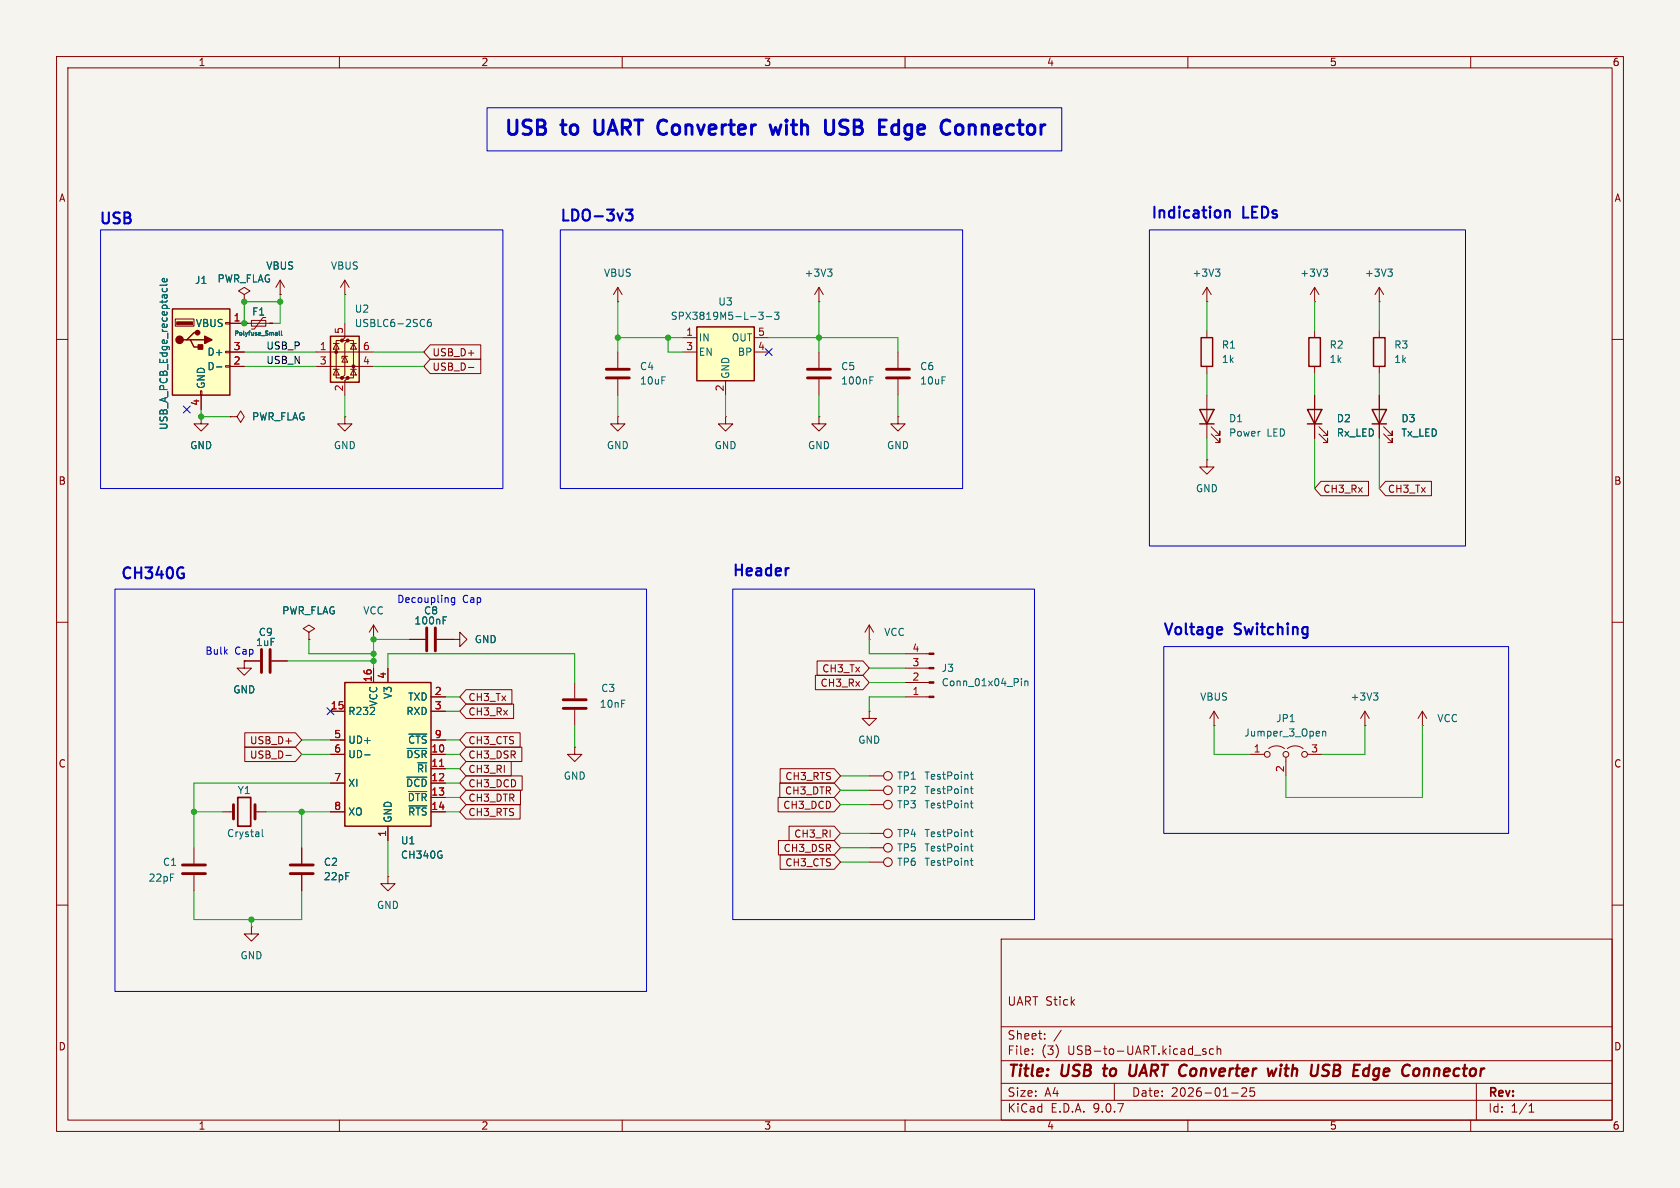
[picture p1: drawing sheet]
<svg xmlns="http://www.w3.org/2000/svg" width="297mm" height="210mm" viewBox="0 0 297 210" stroke-linecap="round" stroke-linejoin="round" font-family="sans-serif">
<path d="M0 0h297v210h-297z" fill="#f5f4ef" stroke="#f5f4ef" stroke-width=".18"/>
<g fill="none" stroke="#840000" stroke-width=".18">
<path d="M10 10h277v190h-277zM12 12h273v186h-273zM60 10v2M110 10v2M160 10v2M210 10v2M260 10v2M213.4 53.3h.1M213.4 50.8l-.8 1.3M213.4 50.8l.7 1.3M213.4 50.8v2.5M213.4 58.4v1.3"/>
<path d="M10 60h2M213.4 64.8v1.2M285 60h2M213.4 81.3v1.3h1.2l-1.2 1.2-1.3-1.2h1.3M213.4 81.3h.1M10 110h2M285 110h2M214.6 128.3h.1M214.6 125.7l-.7 1.3M214.6 125.7l.8 1.3M214.6 125.7v2.6M153.7 147.3h2.5"/>
<path d="M153.7 152.4h2.5M153.7 149.9h2.5M10 160h2M177 166h108v32h-108zM285 160h2M60 198v2M110 198v2M160 198v2M177 194.5h108M177 191.5h108M177 187.5h108M177 181.5h108"/>
<path d="M182.5 186.3v.1M182.5 185.5v.1M184.7 183.6v.1M184.7 182.8v.1M187.6 182.1l-1.3 2M197 191.5v3M210 198v2M213.2 185.5l-.4-.1-.2 .2 .1 .2 .5 .2v.3h-.6M214.5 185.5l-.4-.1-.3 .3v.4l.2 .2h.5M215.2 185.5l.2-.1 .3 .1 .1 .9M215.2 184.9v1.5M217.7 193.2h1.2"/>
<path d="M219.5 192.4l.6-.1 .2 .1 .1 .3-.9 1.1h.9M221.7 192.3h-.7v.7l.2-.1h.5l.1 .3-.1 .5-.2 .1-.5-.1M260 198v2M261 191.5v6.5M270.3 196.6h.9M270.3 195.5l.4-.4v1.5"/>
<circle cx="157" cy="147.3" r=".76"/>
<circle cx="157" cy="149.9" r=".76"/>
<circle cx="157" cy="152.4" r=".76"/>
</g>
<g fill="none" stroke="#840000" stroke-width=".4">
<path d="M195 188.9h.8M195.4 188.2l-.3 1.7 .3 .3M199.8 188.2l-.2 1.6 .2 .3a.66 .66 0 0 0 .9-.1M225.7 188.9l-.6 1.3M226.4 188.9l-.1 1.3M226.5 188.2v.2M226.5 188.2l-.1 .1 .1 .1M226.5 188.2l.1 .1-.1 .1M234 189.1l.6 .2a.49 .49 0 0 1 .3 .5 .49 .49 0 0 1-.5 .4h-.4M235.1 188.3a.85 .85 0 0 0-1.1 .1M242.8 190.8l.1 .1 .5-.1M243.7 188.9a.66 .66 0 0 0-.9 .4v.7l.3 .2h.4"/>
<path d="M251.9 189l.2-.1 .5 .1-.1 1.2"/>
</g>
<path d="M214.9 47.6h.8l-.5 .5M215.4 48.1l.3 .2v.3l-.3 .2M171.5 147.1h.5M171.5 152.1h.5M171.5 149.6h.5M171.7 146.6v1.1l.3 .2M171.7 149.2v1.1l.3 .1M171.7 151.7v1.1l.3 .2" fill="none" stroke="#006464" stroke-width=".18"/>
<path d="M212.3 59.7h2.1v5.1h-2.1z" fill="none" stroke="#840000" stroke-width=".25"/>
<path d="M58.4 59.4h5.1v8.2h-5.1z" fill="#ffffc2"/>
<g fill="#840000" stroke="#840000" stroke-width=".18">
<circle cx="59.4" cy="62.2" r=".25"/>
<circle cx="60.5" cy="60.2" r=".25"/>
<circle cx="60.5" cy="66.8" r=".25"/>
<circle cx="61.5" cy="60.2" r=".25"/>
<circle cx="61.5" cy="66.8" r=".25"/>
<circle cx="62.5" cy="64.8" r=".25"/>
</g>
<g fill="none" stroke="#840000" stroke-width=".18">
<path d="M61 57.2v2.5l-.5 .5h1l-.5 .5v5.6l-.5 .5h1l-.5 .5v2.6M61 52.1h.1M61 49.5v2.6M61 49.5l-.8 1.3M61 49.5l.7 1.3M35.6 73.7v1.2h1.2l-1.2 1.3-1.3-1.3h1.3M35.6 73.7h.1M55.9 62.2h10.1M55.9 64.8h10.1M58.9 65.3h1M58.9 60.7h1M59.4 60.7l.5 1h-1z"/>
<path d="M59.4 65.3l.5 1h-1zM60.5 60.2h-1.1v6.6h1.1M61 63l.5 1h-1zM61.5 63h-1v.4M61.5 60.2h1v6.6h-1M62 65.3h1M62 60.7h1M62.5 60.7l.5 1h-1zM62.5 65.3l.5 1h-1zM128.3 73.7v1.2h1.2l-1.2 1.3-1.3-1.3h1.3M128.3 73.7h.1M144.8 73.7v1.2h1.2l-1.2 1.3-1.3-1.3h1.3"/>
<path d="M144.8 73.7h.1M213.4 69.9v7.6M214.1 76.7l1.5 1.5v-.7v.7h-.7M214.1 75.4l1.5 1.6v-.8v.8h-.7"/>
</g>
<path d="M58.4 59.4h5.1v8.2h-5.1zM212.1 72.4h2.5l-1.2 2.5zM212.1 74.9h2.5" fill="none" stroke="#840000" stroke-width=".25"/>
<path d="M76.1 56.5h-.3a.86 .86 0 0 0 0 1.2l.4-.1 .1-.4-.3-.3h-.2l-.3 .3" fill="none" stroke="#006464" stroke-width=".18"/>
<path d="M123.2 57.8h10.1v9.5h-10.1z" fill="#ffffc2"/>
<path d="M123.2 57.8h10.1v9.5h-10.1zM231.4 59.7h2v5.1h-2zM242.8 59.7h2.1v5.1h-2.1zM231.1 72.4h2.6l-1.3 2.5zM231.1 74.9h2.6" fill="none" stroke="#840000" stroke-width=".25"/>
<g fill="none" stroke="#840000" stroke-width=".18">
<path d="M43.2 52.1l1-.7-1-.6-1 .6 1 .7v1.2M43.2 53.3h.1M109.2 53.3h.1M109.2 50.8v2.5M109.2 50.8l-.7 1.3M109.2 50.8l.8 1.3M120.6 59.7h2.6M133.3 59.7h2.6M144.8 53.3h.1M144.8 50.8l-.8 1.3M144.8 50.8l.7 1.3M144.8 50.8v2.5"/>
<path d="M232.4 58.4v1.3M243.8 53.3h.1M243.8 50.8v2.5M243.8 58.4v1.3M243.8 50.8l-.7 1.3M243.8 50.8l.8 1.3M61 73.7v1.2h1.2l-1.2 1.3-1.3-1.3h1.3M61 73.7h.1M109.2 73.7v1.2h1.3l-1.3 1.3-1.3-1.3h1.3M109.2 73.7h.1M109.2 62.2v2.8M109.2 67.1v2.8"/>
<path d="M120.6 62.2h2.6M128.3 67.3v2.6M133.3 62.2h2.6M232.4 64.8v1.2M232.4 69.9v7.6M233.2 76.7l1.5 1.5v-.7v.7h-.8M233.2 75.4l1.5 1.6v-.8v.8h-.8M243.8 64.8v1.2M153.7 113h.1M153.7 110.5l-.8 1.3M153.7 110.5l.7 1.3M153.7 110.5v2.5"/>
<path d="M153.7 137.2h2.5M153.7 139.7h2.5M53.3 149.9v2.8M53.3 154.7v2.8"/>
<circle cx="157" cy="139.7" r=".76"/>
<circle cx="157" cy="137.2" r=".76"/>
</g>
<path d="M134.1 55.2h.8l-.4 .5 .4 .1v.5l-.2 .2-.6-.2M135.5 56h.9M136.9 55.2h.8l-.4 .5 .3 .1v.5l-.1 .2-.6-.2M146.3 47.6h.8l-.4 .5M146.8 48.1l.3 .2v.3l-.3 .2M245.4 47.6h.7l-.4 .5M245.9 48.1l.2 .2v.3l-.2 .2M171.5 136.9h.5M171.5 139.4h.5M171.7 136.5v1.1l.3 .1M171.7 139v1.1l.3 .2" fill="none" stroke="#006464" stroke-width=".18"/>
<path d="M107.2 65.3h4.1M107.2 66.8h4.1M51.3 152.9h4.1M51.3 154.4h4.1" fill="none" stroke="#840000" stroke-width=".51"/>
<path d="M30.5 54.6h10.1v15.3h-10.1z" fill="#ffffc2"/>
<path d="M30.5 54.6h10.1v15.3h-10.1zM34.9 58.8h-.6l-1.3 1.3h-.6M33 60.1h.7l.6 1.2h1.3M33.7 60.1h2.5M242.6 72.4h2.5l-1.3 2.5zM242.6 74.9h2.5" fill="none" stroke="#840000" stroke-width=".25"/>
<g fill="#840000" stroke="#840000" stroke-width=".25">
<path d="M35.1 61h.7v.7h-.7z"/>
<path d="M36.2 59.4l1.3 .7-1.3 .6z"/>
<circle cx="31.7" cy="60.1" r=".63"/>
<circle cx="34.9" cy="58.8" r=".38"/>
</g>
<g fill="#840000" stroke="#840000" stroke-width=".18">
<path d="M31.2 56.9h2.8v.5h-2.8z"/>
<path d="M164.2 123.1h.9v.2h-.9z"/>
<path d="M164.2 120.5h.9v.3h-.9z"/>
<path d="M164.2 118h.9v.2h-.9z"/>
<path d="M164.2 115.4h.9v.3h-.9z"/>
</g>
<g fill="none" stroke="#840000" stroke-width=".18">
<path d="M31 56.4h3.3v1.3h-3.3zM39.9 57h.7v.3h-.7zM40.6 57.2h7.7M44.4 56.6h2.6v1.1h-2.6zM47 56.1h-.5l-1.5 2.1h-.6M49.5 52.1h.1M49.5 49.5l-.7 1.3M49.5 49.5l.8 1.3M49.5 49.5v2.6M232.4 53.3h.1M232.4 50.8l-.8 1.3M232.4 50.8l.8 1.3"/>
<path d="M232.4 50.8v2.5M35.4 69.1h.3v.8h-.3zM35.6 69.9v2.5M39.9 62.1h.7v.3h-.7zM39.9 64.6h.7v.3h-.7zM40.6 73.7h1.3l.6-1.1 .7 1.1-.7 1-.6-1M40.6 73.7h.1M40.6 62.2h2.6M40.6 64.8h2.6M144.8 62.2v2.8M144.8 67.1v2.8M158.7 73.7v1.2h1.3l-1.3 1.3-1.2-1.3h1.2"/>
<path d="M158.7 73.7h.1M158.7 62.2v2.8M158.7 67.1v2.8M243.8 69.9v7.6M244.6 76.7l1.5 1.5v-.7v.7h-.7M244.6 75.4l1.5 1.6v-.8v.8h-.7M54.6 111.8l1-.7-1-.6-1 .6 1 .7v1.2M54.6 113h.1M66 113h.1M66 110.5l-.7 1.3M66 110.5l.8 1.3M66 110.5v2.5"/>
<path d="M72.4 113h2.8M77.2 113h2.8M80 113h1.3v-1.2l1.2 1.2-1.2 1.3v-1.3M80 113h.1M160 118.1h4.2M160 115.6h4.2M153.7 125.7v1.3h1.2l-1.2 1.3-1.3-1.3h1.3M153.7 125.7h.1M160 123.2h4.2M160 120.7h4.2M221 133.4h2.5M224.3 132.3a2.26 2.26 0 0 1 2.8 0"/>
<path d="M227.3 133.9v3.3M227.6 132.3a2.26 2.26 0 0 1 2.8 0M231.1 133.4h2.6M39.4 143.5h1.9M45.1 143.5h1.9M153.7 142.2h2.5"/>
<circle cx="224" cy="133.4" r=".51"/>
<circle cx="227.3" cy="133.4" r=".51"/>
<circle cx="230.6" cy="133.4" r=".51"/>
<circle cx="157" cy="142.2" r=".76"/>
</g>
<g fill="none" stroke="#006464" stroke-width=".18">
<path d="M29.5 49.3v.3l-.1 .2h-.7v-.5l.3-.1 .1 .6M29.5 50.2l-.1 .2h-1.1M48.8 58.8l.2 .1v.4M49 59.2l-.2 .1M49 58.9l-.2 .1M49.4 58.5v.7l.1 .1M49.8 58.5v.7l.1 .1M233.9 47.6h.8l-.4 .5M234.5 48.1l.2 .2v.3l-.2 .2M38.3 64.9h.9M153.8 67.2h.4M153.8 66.6h.6"/>
<path d="M78.3 109.6h.5M78.3 109h.7M180.6 120v.1M180.6 120.4v.8M181.2 120.4v.8M181.2 120.5l.2-.1h.3v.8M233.8 129.3v.8M233.8 129.4l.2-.1h.3l.1 .8M46.4 146.6v1.1l.1 .2M171.5 142h.5M171.7 141.5v1.1l.3 .2"/>
</g>
<path d="M142.7 65.3h4.1M142.7 66.8h4.1M156.7 65.3h4.1M156.7 66.8h4.1M75.4 111v4.1M77 111v4.1M41.3 142.2v2.6M45.1 142.2v2.6" fill="none" stroke="#840000" stroke-width=".51"/>
<path d="M42 141h2.3v5.1h-2.3z" fill="none" stroke="#840000" stroke-width=".3"/>
<path d="M61 120.7h15.2v25.4h-15.2z" fill="#ffffc2"/>
<path d="M61 120.7h15.2v25.4h-15.2z" fill="none" stroke="#840000" stroke-width=".25"/>
<g fill="none" stroke="#840000" stroke-width=".18">
<path d="M40.6 57.2h3.2M43.2 53.3h.1M47.6 57.2h.7M49.5 52.1h.1M35.6 73.7h.1M35.6 69.9v2.5M40.6 73.7h.1M40.6 62.2h2.6M40.6 64.8h2.6M76 63.5h9v2.5h-9l-1.1-1.2zM76 61h9v2.5h-9l-1.1-1.3zM82.8 65h1"/>
<path d="M232.4 69.9v2.5M232.4 74.9v2.6M243.8 69.9v2.5M243.8 74.9v2.6M233.5 85.1h8.4v2.5h-8.4l-1.1-1.2zM245 85.1h8.1v2.5h-8.1l-1.2-1.2zM46 116.8h-2.8v1.3h1.2l-1.2 1.3-1.3-1.3h1.3M48 116.8h2.8M54.6 113h.1M66 118.1v2.6M68.6 118.1v2.6M72.4 113h2.8"/>
<path d="M77.2 113h2.8M80 113h.1M144.1 119.4h8.5l1.1 1.3-1.1 1.2h-8.5zM144.5 116.8h8.1l1.1 1.3-1.1 1.3h-8.1zM43.3 132.1h8.9l1.1 1.3-1.1 1.2h-8.9zM43.3 129.5h8.9l1.1 1.3-1.1 1.3h-8.9zM50.5 133.5h1M58.4 125.7h2.6M58.4 130.8h2.6M58.4 133.4h2.6M58.4 138.4h2.6M76.2 125.7h2.5"/>
<path d="M76.2 130.8h2.5M76.2 133.4h2.5M76.2 138.4h2.5M76.2 123.2h2.5M76.2 135.9h2.5M82.4 121.9h8.1v2.6h-8.1l-1.1-1.3zM82.4 132.1h9.9v2.5h-9.9l-1.1-1.2zM82.4 134.6h8v2.6h-8l-1.1-1.3zM82.4 124.5h8.4v2.5h-8.4l-1.1-1.3zM82.4 139.7h9.6v2.5h-9.6l-1.1-1.2zM82.4 137.2h9.9v2.5h-9.9l-1.1-1.3zM82.4 129.5h9.6v2.6h-9.6l-1.1-1.3z"/>
<path d="M101.6 132.1v1.3h1.3l-1.3 1.2-1.3-1.2h1.3M101.6 132.1h.1M101.6 120.7v2.7M101.6 125.5v2.8M137.9 138.4h9.6l1.1 1.3-1.1 1.3h-9.6zM137.9 135.9h9.6l1.1 1.3-1.1 1.2h-9.6zM241.3 128.3h.1M241.3 125.7l-.8 1.3M241.3 125.7l.8 1.3M241.3 125.7v2.6M251.5 128.3h.1M251.5 125.7l-.8 1.3"/>
<path d="M251.5 125.7l.7 1.3M251.5 125.7v2.6M34.3 149.9v2.8M34.3 154.7v2.8M53.3 149.9v2.8M53.3 154.7v2.8M58.4 143.5h2.6M68.6 154.9v1.3h1.2l-1.2 1.3-1.3-1.3h1.3M68.6 154.9h.1M68.6 146.1v2.5M76.2 143.5h2.5M76.2 141h2.5"/>
<path d="M82.4 142.2h9.6v2.6h-9.6l-1.1-1.3zM137.6 141h9.9l1.1 1.2-1.1 1.3h-9.9zM137.6 148.6h9.9l1.1 1.3-1.1 1.2h-9.9zM137.9 151.1h9.6l1.1 1.3-1.1 1.3h-9.6zM139.5 146h8l1.1 1.3-1.1 1.3h-8zM44.4 163.8v1.3h1.3l-1.3 1.3-1.2-1.3h1.2M44.4 163.8h.1"/>
</g>
<g fill="none" stroke="#006464" stroke-width=".18">
<path d="M29.5 49.3v.3l-.1 .2h-.7v-.5l.3-.1 .1 .6M29.5 50.2l-.1 .2h-1.1M48.8 58.8l.2 .1v.4M49 59.2l-.2 .1M49 58.9l-.2 .1M49.4 58.5v.7l.1 .1M49.8 58.5v.7l.1 .1M38.3 64.9h.9M78.3 109.6h.5M78.3 109h.7M64.5 133.4h.9M71.9 137.4h3.6"/>
<path d="M72 132.3h3.5M72.2 139.9h3.3M72.3 129.8h3.2M242.8 122.5h.8l-.4 .5M243.4 123l.2 .2v.3l-.2 .3M72.3 142.5h3.2"/>
</g>
<path d="M77.7 135.5h.7" fill="none" stroke="#a90000" stroke-width=".18"/>
<path d="M46.2 114.8v4.1M47.8 114.8v4.1M99.6 123.7h4M99.6 125.2h4M32.3 152.9h4M32.3 154.4h4" fill="none" stroke="#840000" stroke-width=".51"/>
<g fill="none" stroke="#009600" stroke-width=".18">
<path d="M49.5 52.1v5.1h-1.2M49.5 53.3h-6.3v3.9M61 52.1v5.1M109.2 53.3v8.9M109.2 59.7h11.4M118.1 59.7v2.5h2.5M135.9 59.7h22.8v2.5M144.8 53.3v8.9M213.4 53.3v5.1M232.4 53.3v5.1M243.8 53.3v5.1M35.6 72.4v1.3h5"/>
<path d="M43.2 62.2h12.7M43.2 64.8h12.7M61 69.9v3.8M66 62.2h8.9M66 64.8h8.9M109.2 69.9v3.8M128.3 69.9v3.8M144.8 69.9v3.8M158.7 69.9v3.8M213.4 66v3.9M213.4 77.5v3.8M232.4 66v3.9"/>
<path d="M232.4 77.5v8.9M243.8 66v3.9M243.8 77.5v8.9M50.8 116.8h15.2M54.6 113v2.6h11.4M68.6 118.1v-2.5h33v5.1M72.4 113h-6.4v5.1M153.7 113v2.6h6.3M153.7 118.1h6.3M53.3 133.4h5.1M53.3 130.8h5.1M58.4 138.4h-24.1v11.5"/>
<path d="M78.7 133.4h2.6M78.7 138.4h2.6M78.7 135.9h2.6M78.7 123.2h2.6M78.7 125.7h2.6M78.7 130.8h2.6M101.6 128.3v3.8M148.6 139.7h5.1M148.6 137.2h5.1M153.7 120.7h6.3M160 123.2h-6.3v2.5M214.6 128.3v5.1h6.4"/>
<path d="M241.3 128.3v5.1h-7.6M251.5 128.3v12.7h-24.2v-3.8M34.3 143.5h5.1M34.3 157.5v5.1h19v-5.1M47 143.5h11.4M53.3 143.5v6.4M68.6 148.6v6.3M78.7 143.5h2.6M78.7 141h2.6M148.6 152.4h5.1M148.6 149.9h5.1M148.6 147.3h5.1"/>
<path d="M148.6 142.2h5.1M44.4 162.6v1.2"/>
</g>
<path d="M32.4 71.8l1.2 1.2M33.6 71.8l-1.2 1.2M135.3 61.6l1.2 1.2M136.5 61.6l-1.2 1.2M57.8 125.1l1.2 1.2M59 125.1l-1.2 1.2" fill="none" stroke="#000084" stroke-width=".18"/>
<path d="M110.6 37h1.2l-.6 .8a.52 .52 0 0 1 .6 .4v.4l-.2 .3-.7 .1-.3-.2M216.7 37.3l.2-.1 .4 .1 .1 1.2M32.1 101.4h.4v.6l-.4 .2M32.2 100.3l.2 .1M139.3 100.4h.1M216 110.9l.1 .4-.9 .2" fill="none" stroke="#0000c2" stroke-width=".37"/>
<path d="M86.1 19.1h101.6v7.6h-101.6zM17.8 40.6h71.1v45.8h-71.1zM99.1 40.6h71.1v45.8h-71.1zM203.2 40.6h55.9v55.9h-55.9zM20.3 104.1h94v71.2h-94zM80.4 105.7v1l-.3 .2h-.3M80.4 105.7h-.4l-.2 .2 .1 .5h.5M129.5 104.1h53.4v58.5h-53.4zM205.7 114.3h61v33h-61z" fill="none" stroke="#0000c2" stroke-width=".18"/>
<path d="M136.1 22.1l.5 1.7 .5-1.3 .5 1.3 .5-1.7M148.5 23.6l.9 .2M149 21.2a.62 .62 0 0 0-.5 .6 .62 .62 0 0 0 .5 .6M158.1 22.1l.8 .1M158.9 23.6l-.8 .2M158.9 21.2v2.6M171.3 22.1v1.7M171.4 22.2l-.1 .1" fill="none" stroke="#0000c2" stroke-width=".51"/>
<g fill="#009600" stroke="#009600" stroke-width=".18">
<circle cx="118.1" cy="59.7" r=".46"/>
<circle cx="109.2" cy="59.7" r=".46"/>
<circle cx="144.8" cy="59.7" r=".46"/>
<circle cx="66" cy="113" r=".46"/>
<circle cx="66" cy="115.6" r=".46"/>
<circle cx="66" cy="116.8" r=".46"/>
<circle cx="43.2" cy="57.2" r=".46"/>
<circle cx="49.5" cy="53.3" r=".46"/>
<circle cx="43.2" cy="53.3" r=".46"/>
<circle cx="35.6" cy="73.7" r=".46"/>
<circle cx="44.4" cy="162.6" r=".46"/>
<circle cx="53.3" cy="143.5" r=".46"/>
<circle cx="34.3" cy="143.5" r=".46"/>
</g>
<g font-size="3.5" fill="#0000c2">
<text x="88.8" y="24.6">USB</text>
<text x="99.4" y="24.6">to</text>
<text x="106.1" y="24.6">UART Converter</text>
<text x="139.3" y="24.6">with</text>
<text x="149.9" y="24.6">USB</text>
<text x="160.5" y="24.6">Edge</text>
<text x="172.5" y="24.6">Connector</text>
</g>
<g font-size="2.8" fill="#840000">
<text x="178" y="190.9">Title:</text>
<text x="187.7" y="190.9">USB</text>
<text x="196" y="190.9">to</text>
<text x="201.3" y="190.9">UART Converter</text>
<text x="227.4" y="190.9">with</text>
<text x="235.8" y="190.9">USB</text>
<text x="244.1" y="190.9">Edge</text>
<text x="253.5" y="190.9">Connector</text>
</g>
<g font-size="2.7" fill="#0000c2">
<text x="17.3" y="40.1">USB</text>
<text x="98.8" y="39.6">LDO-3v3</text>
<text x="203.3" y="39.1">Indication</text>
<text x="219.7" y="39.1">LEDs</text>
<text x="21.1" y="102.9">CH340G</text>
<text x="129.3" y="102.4">Header</text>
<text x="205.4" y="112.8">Voltage</text>
<text x="218.3" y="112.8">Switching</text>
</g>
<g font-size="2.1" fill="#840000">
<text x="178" y="178">UART Stick</text>
<text x="178" y="184">Sheet:</text>
<text x="186.2" y="184">/</text>
<text x="178" y="186.7">File:</text>
<text x="184.1" y="186.7">(3)</text>
<text x="188.8" y="186.7">USB-to-UART.kicad_sch</text>
<text x="178" y="196.9">KiCad</text>
<text x="178" y="194.1">Size:</text>
<text x="184.7" y="194.1">A4</text>
<text x="185.7" y="196.9">E.D.A.</text>
<text x="193.3" y="196.9">9.0.7</text>
<text x="200" y="194.1">Date:</text>
<text x="207" y="194.1">2026-01-25</text>
<text x="263" y="194.3">Rev:</text>
<text x="263" y="196.9">Id:</text>
<text x="267.1" y="196.9">1/1</text>
</g>
<g font-size="1.8" fill="#840000">
<text x="35" y="11.9">1</text>
<text x="85" y="11.9">2</text>
<text x="135" y="11.9">3</text>
<text x="185" y="11.9">4</text>
<text x="235" y="11.9">5</text>
<text x="285" y="11.9">6</text>
<text x="10.3" y="35.9">A</text>
<text x="285.3" y="35.9">A</text>
<text x="76.4" y="65.7">USB_D-</text>
<text x="76.4" y="63.2">USB_D+</text>
<text x="10.3" y="85.9">B</text>
<text x="233.8" y="87.3">CH3_Rx</text>
<text x="245.3" y="87.3">CH3_Tx</text>
<text x="285.3" y="85.9">B</text>
<text x="41.5" y="115.9">Cap</text>
<text x="145.3" y="119.1">CH3_Tx</text>
<text x="82.7" y="124.1">CH3_Tx</text>
<text x="145" y="121.6">CH3_Rx</text>
<text x="44.1" y="131.8">USB_D+</text>
<text x="82.7" y="126.7">CH3_Rx</text>
<text x="82.7" y="131.8">CH3_CTS</text>
<text x="10.3" y="135.9">C</text>
<text x="44.1" y="134.3">USB_D-</text>
<text x="82.7" y="134.3">CH3_DSR</text>
<text x="82.7" y="136.8">CH3_RI</text>
<text x="285.3" y="135.9">C</text>
<text x="82.7" y="141.9">CH3_DTR</text>
<text x="82.7" y="139.4">CH3_DCD</text>
<text x="138.4" y="143.2">CH3_DCD</text>
<text x="138.7" y="140.7">CH3_DTR</text>
<text x="138.7" y="138.1">CH3_RTS</text>
<text x="82.7" y="144.5">CH3_RTS</text>
<text x="140.3" y="148.3">CH3_RI</text>
<text x="138.4" y="150.8">CH3_DSR</text>
<text x="138.7" y="153.4">CH3_CTS</text>
<text x="10.3" y="185.9">D</text>
<text x="285.3" y="185.9">D</text>
<text x="35" y="199.9">1</text>
<text x="85" y="199.9">2</text>
<text x="135" y="199.9">3</text>
<text x="185" y="199.9">4</text>
<text x="235" y="199.9">5</text>
<text x="285" y="199.9">6</text>
</g>
<g font-size="1.8" fill="#006464">
<text x="47" y="47.9">VBUS</text>
<text x="58.4" y="47.9">VBUS</text>
<text x="34.4" y="50.4">J1</text>
<text x="38.4" y="50.1">PWR_FLAG</text>
<text x="106.7" y="49.1">VBUS</text>
<text x="142.1" y="49.1">+3V3</text>
<text x="210.7" y="49.1">+3V3</text>
<text x="229.8" y="49.1">+3V3</text>
<text x="241.2" y="49.1">+3V3</text>
<text x="34.5" y="58">VBUS</text>
<text x="44.5" y="56">F1</text>
<text x="62.6" y="58">USBLC6-2SC6</text>
<text x="62.6" y="55.5">U2</text>
<text x="118.5" y="56.7">SPX3819M5-L-3-3</text>
<text x="126.9" y="54.2">U3</text>
<text x="36.6" y="63.1">D+</text>
<text x="36.6" y="65.6">D-</text>
<text x="113" y="65.6">C4</text>
<text x="123.4" y="60.6">IN</text>
<text x="123.4" y="63.1">EN</text>
<text x="129.3" y="60.6">OUT</text>
<text x="130.4" y="63.1">BP</text>
<text x="148.6" y="65.6">C5</text>
<text x="162.6" y="65.6">C6</text>
<text x="215.9" y="61.8">R1</text>
<text x="215.9" y="64.4">1k</text>
<text x="235" y="61.8">R2</text>
<text x="235" y="64.4">1k</text>
<text x="246.4" y="61.8">R3</text>
<text x="246.4" y="64.4">1k</text>
<text x="36.4" y="68.8" transform="rotate(-90 36.4 68.8)">GND</text>
<text x="113" y="68.2">10uF</text>
<text x="129.1" y="67.1" transform="rotate(-90 129.1 67.1)">GND</text>
<text x="148.6" y="68.2">100nF</text>
<text x="162.6" y="68.2">10uF</text>
<text x="29.8" y="76.1" transform="rotate(-90 29.8 76.1)">USB_A_PCB_Edge_receptacle</text>
<text x="44.5" y="74.5">PWR_FLAG</text>
<text x="217.2" y="74.8">D1</text>
<text x="217.2" y="77.4">Power</text>
<text x="224" y="77.4">LED</text>
<text x="236.2" y="74.8">D2</text>
<text x="236.2" y="77.4">Rx_LED</text>
<text x="247.7" y="74.8">D3</text>
<text x="247.7" y="77.4">Tx_LED</text>
<text x="33.5" y="79.6">GND</text>
<text x="58.9" y="79.6">GND</text>
<text x="107.2" y="79.6">GND</text>
<text x="126.2" y="79.6">GND</text>
<text x="142.7" y="79.6">GND</text>
<text x="156.7" y="79.6">GND</text>
<text x="211.3" y="87.2">GND</text>
<text x="45.6" y="112.6">C9</text>
<text x="49.8" y="108.8">PWR_FLAG</text>
<text x="64.1" y="108.8">VCC</text>
<text x="73.2" y="110.6">100nF</text>
<text x="74.9" y="108.8">C8</text>
<text x="83.8" y="113.9">GND</text>
<text x="156.2" y="112.6">VCC</text>
<text x="45.2" y="114.4">1uF</text>
<text x="166.4" y="119">J3</text>
<text x="41.1" y="122.8">GND</text>
<text x="66.9" y="125" transform="rotate(-90 66.9 125)">VCC</text>
<text x="69.4" y="123.7" transform="rotate(-90 69.4 123.7)">V3</text>
<text x="72" y="124.1">TXD</text>
<text x="105.9" y="125.3">10nF</text>
<text x="106.2" y="122.5">C3</text>
<text x="166.4" y="121.5">Conn_01x04_Pin</text>
<text x="212.1" y="124.1">VBUS</text>
<text x="238.7" y="124.1">+3V3</text>
<text x="61.5" y="126.6">R232</text>
<text x="61.5" y="131.7">UD+</text>
<text x="71.7" y="126.6">RXD</text>
<text x="72" y="131.7">~{CTS}</text>
<text x="151.6" y="131.7">GND</text>
<text x="219.9" y="130.4">Jumper_3_Open</text>
<text x="225.5" y="127.9">JP1</text>
<text x="254" y="127.9">VCC</text>
<text x="61.5" y="134.2">UD-</text>
<text x="71.7" y="134.2">~{DSR}</text>
<text x="73.6" y="136.8">~{RI}</text>
<text x="41.9" y="140.6">Y1</text>
<text x="61.5" y="139.3">XI</text>
<text x="71.7" y="139.3">~{DCD}</text>
<text x="72" y="141.8">~{DTR}</text>
<text x="99.6" y="138">GND</text>
<text x="158.5" y="138">TP1</text>
<text x="158.5" y="140.6">TP2</text>
<text x="158.5" y="143.1">TP3</text>
<text x="163.3" y="138">TestPoint</text>
<text x="163.3" y="140.6">TestPoint</text>
<text x="163.3" y="143.1">TestPoint</text>
<text x="40" y="148.2">Crystal</text>
<text x="61.5" y="144.4">XO</text>
<text x="69.4" y="145.5" transform="rotate(-90 69.4 145.5)">GND</text>
<text x="70.8" y="149.5">U1</text>
<text x="72" y="144.4">~{RTS}</text>
<text x="158.5" y="148.2">TP4</text>
<text x="163.3" y="148.2">TestPoint</text>
<text x="28.7" y="153.3">C1</text>
<text x="57.2" y="153.3">C2</text>
<text x="57.2" y="155.8">22pF</text>
<text x="70.8" y="152">CH340G</text>
<text x="158.5" y="153.3">TP6</text>
<text x="158.5" y="150.7">TP5</text>
<text x="163.3" y="153.3">TestPoint</text>
<text x="163.3" y="150.7">TestPoint</text>
<text x="26.2" y="156.1">22pF</text>
<text x="66.5" y="160.9">GND</text>
<text x="42.4" y="169.8">GND</text>
</g>
<g font-size="1.8" fill="#a90000">
<text x="41.2" y="56.9">1</text>
<text x="60.7" y="59.1" transform="rotate(-90 60.7 59.1)">5</text>
<text x="121.2" y="59.4">1</text>
<text x="133.9" y="59.4">5</text>
<text x="41.2" y="62">3</text>
<text x="41.2" y="64.5">2</text>
<text x="56.4" y="62">1</text>
<text x="56.4" y="64.5">3</text>
<text x="64.1" y="62">6</text>
<text x="64.1" y="64.5">4</text>
<text x="121.2" y="62">3</text>
<text x="133.9" y="62">4</text>
<text x="35.3" y="71.8" transform="rotate(-90 35.3 71.8)">4</text>
<text x="60.7" y="69.3" transform="rotate(-90 60.7 69.3)">2</text>
<text x="128" y="69.3" transform="rotate(-90 128 69.3)">2</text>
<text x="161.2" y="117.9">3</text>
<text x="161.2" y="115.3">4</text>
<text x="58.4" y="125.5">15</text>
<text x="65.8" y="120.7" transform="rotate(-90 65.8 120.7)">16</text>
<text x="68.3" y="120.1" transform="rotate(-90 68.3 120.1)">4</text>
<text x="76.8" y="122.9">2</text>
<text x="76.8" y="125.5">3</text>
<text x="161.2" y="122.9">1</text>
<text x="161.2" y="120.4">2</text>
<text x="59" y="130.6">5</text>
<text x="76.8" y="130.6">9</text>
<text x="59" y="133.1">6</text>
<text x="76.2" y="133.1">10</text>
<text x="76.2" y="135.6">11</text>
<text x="221.5" y="133.1">1</text>
<text x="227.1" y="136.6" transform="rotate(-90 227.1 136.6)">2</text>
<text x="231.7" y="133.1">3</text>
<text x="59" y="138.2">7</text>
<text x="59" y="143.3">8</text>
<text x="76.2" y="138.2">12</text>
<text x="76.2" y="140.7">13</text>
<text x="76.2" y="143.3">14</text>
<text x="68.3" y="148" transform="rotate(-90 68.3 148)">1</text>
</g>
<g font-size="1.8" fill="#0f0f0f">
<text x="47" y="64.4">USB_N</text>
<text x="47" y="61.9">USB_P</text>
</g>
<g font-size="1.8" fill="#0000c2">
<text x="70.1" y="106.8">Decoupling</text>
<text x="81.8" y="106.8">Cap</text>
<text x="36.2" y="115.9">Bulk</text>
</g>
<text font-size="1" fill="#006464" x="41.3" y="59.5">Polyfuse_Small</text>
</svg>
